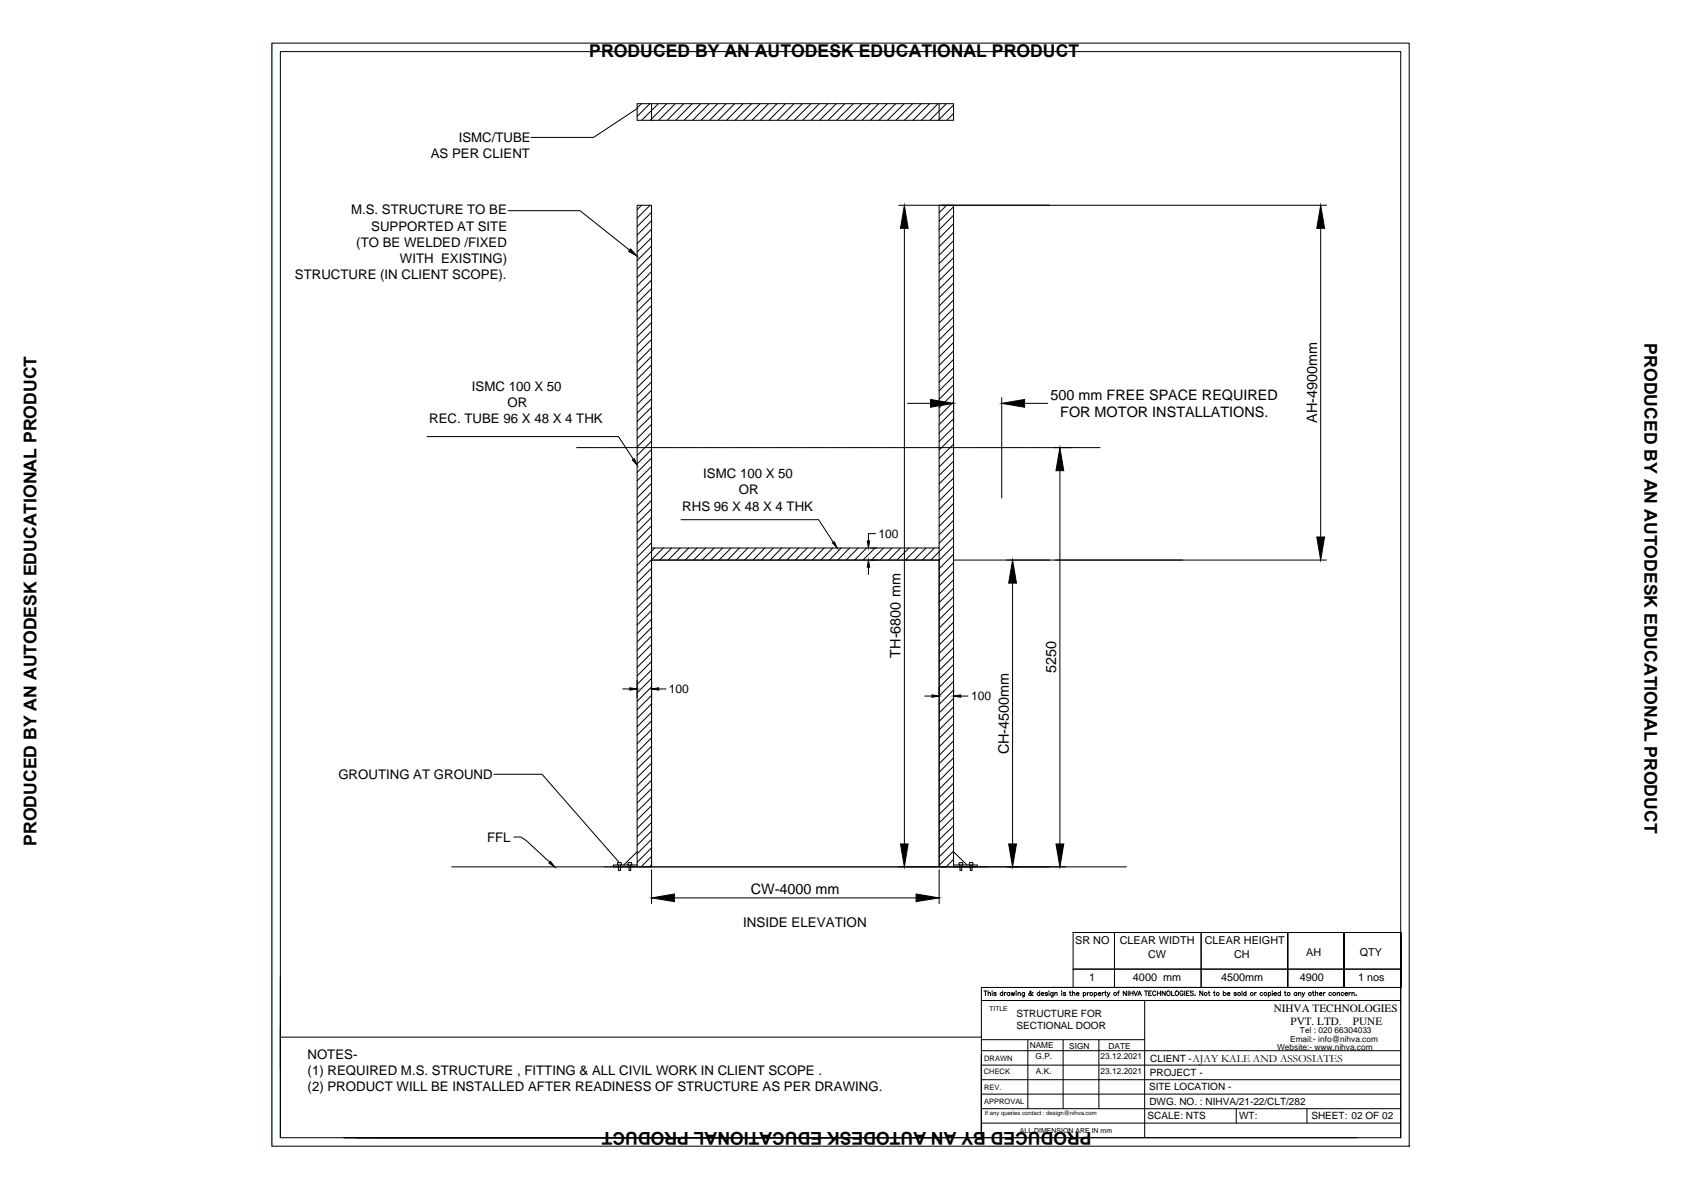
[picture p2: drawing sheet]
<svg xmlns="http://www.w3.org/2000/svg" width="420mm" height="297mm" viewBox="0 0 420 297" stroke-linecap="round" stroke-linejoin="round" font-family="sans-serif">
<!-- layer: 0 -->
<path d="M67.9 10.8v275.3" fill="none" stroke="#0f0" stroke-width=".25"/>
<!-- layer: at_Rect -->
<path d="M162.7 216.4v-76.6h71.8v76.6" fill="none" stroke="#000" stroke-width=".25"/>
<!-- layer: 0 -->
<path d="M162.7 216.4h71.8" fill="none" stroke="#a6a6a6" stroke-width=".25"/>
<g fill="none" stroke="#000" stroke-width=".25">
<path d="M67.9 10.8h283.9v275.3h-283.9zM70 12.9h279.7v271.1h-279.7zM159.1 25.9h79v4.1h-79zM159.1 27.1l-10.9 7.2h-15.6M160.1 25.9l-1 1M162.2 25.9l-3.1 3.2M162.7 25.9v4.1M164.4 25.9l-4.2 4.1M166.5 25.9l-4.2 4.1M168.6 25.9l-4.2 4.1M170.7 25.9l-4.1 4.1M172.8 25.9l-4.1 4.1"/>
<path d="M174.9 25.9l-4.1 4.1M177.1 25.9l-4.2 4.1M179.2 25.9l-4.2 4.1M181.3 25.9l-4.2 4.1M183.4 25.9l-4.1 4.1M185.5 25.9l-4.1 4.1M187.6 25.9l-4.1 4.1M189.8 25.9l-4.2 4.1M191.9 25.9l-4.2 4.1M194 25.9l-4.2 4.1M196.1 25.9l-4.1 4.1M198.2 25.9l-4.1 4.1"/>
<path d="M200.3 25.9l-4.1 4.1M202.5 25.9l-4.2 4.1M204.6 25.9l-4.2 4.1M206.7 25.9l-4.2 4.1M208.8 25.9l-4.2 4.1M210.9 25.9l-4.2 4.1M213 25.9l-4.2 4.1M215.2 25.9l-4.2 4.1M217.3 25.9l-4.2 4.1M219.4 25.9l-4.2 4.1M221.5 25.9l-4.2 4.1M223.6 25.9l-4.2 4.1"/>
<path d="M225.7 25.9l-4.2 4.1M227.9 25.9l-4.2 4.1M230 25.9l-4.2 4.1M232.1 25.9l-4.2 4.1M234.2 25.9l-4.2 4.1M234.5 25.9v4.1M236.3 25.9l-4.2 4.1M238.1 26.2l-3.9 3.8M238.1 28.3l-1.7 1.7M126.8 52.6h18l12.4 9.9M160.2 51.2l-1.1 1.1M162.3 51.2l-3.2 3.3"/>
<path d="M162.7 53l-3.6 3.6M162.7 55.1l-3.6 3.6M162.7 57.2l-3.6 3.6M162.7 59.3l-3.6 3.6M224.3 51.2h106.8M225.8 57v153.7M236.3 51.2l-1.8 1.9M238.1 51.6l-3.6 3.6M238.1 53.7l-3.6 3.6M238.1 55.9l-3.6 3.6M238.1 58l-3.6 3.6M329.7 57v77"/>
<path d="M162.7 61.4l-3.6 3.6M162.7 63.6l-3.6 3.6M162.7 65.7l-3.6 3.6M162.7 67.8l-3.6 3.6M162.7 69.9l-3.6 3.6M162.7 72l-3.6 3.6M162.7 74.1l-3.6 3.6M162.7 76.3l-3.6 3.6M162.7 78.4l-3.6 3.6M238.1 60.1l-3.6 3.6M238.1 62.2l-3.6 3.6M238.1 64.3l-3.6 3.6"/>
<path d="M238.1 66.4l-3.6 3.6M238.1 68.6l-3.6 3.6M238.1 70.7l-3.6 3.6M238.1 72.8l-3.6 3.6M238.1 74.9l-3.6 3.6M238.1 77l-3.6 3.6M238.1 79.1l-3.6 3.6M162.7 80.5l-3.6 3.6M162.7 82.6l-3.6 3.6M162.7 84.7l-3.6 3.6M162.7 86.8l-3.6 3.6M162.7 89l-3.6 3.6"/>
<path d="M162.7 91.1l-3.6 3.6M162.7 93.2l-3.6 3.5M162.7 95.3l-3.6 3.6M162.7 97.4l-3.6 3.6M162.7 99.5l-3.6 3.6M238.1 81.3l-3.6 3.6M238.1 83.4l-3.6 3.6M238.1 85.5l-3.6 3.6M238.1 87.6l-3.6 3.6M238.1 89.7l-3.6 3.6M238.1 91.8l-3.6 3.6M238.1 94l-3.6 3.6"/>
<path d="M238.1 96.1l-3.6 3.6M238.1 98.2l-3.6 3.6M238.1 99.2v6.3M250.1 99.2v25.1M106.6 109h47.8l3.7 5.7M143.9 111.7h.2M144.2 111.7h.6M144.9 111.7h.6M145.6 111.7h.6M146.3 111.7h.7M147 111.7h.7M147.8 111.7h.2"/>
<path d="M148.1 111.7h.3M148.5 111.7h.2M148.8 111.7h.3M149.2 111.7h.3M149.5 111.7h.3M149.9 111.7h.3M150.3 111.7h.3M150.6 111.7h.3M151 111.7h.3M151.4 111.7h.2M151.7 111.7h.6M152.4 111.7h.6"/>
<path d="M153.1 111.7h.7M153.9 111.7h.6M154.6 111.7h.6M155.3 111.7h.6M156 111.7h.6M156.7 111.7h.7M157.5 111.7h.6M158.2 111.7h.2M158.5 111.7h.3M158.9 111.7h.2M159.2 111.7h.3M159.6 111.7h.3"/>
<path d="M159.9 111.7h.3M160.3 111.7h.3M160.7 111.7h.3M161.1 111.7h.2M161.4 111.7h.3M161.8 111.7h.2M162.1 111.7h.6M162.7 110.1l-3.6 3.6M162.7 101.7l-3.6 3.5M162.7 103.8l-3.6 3.5M162.7 105.9l-3.6 3.5M162.7 108l-3.6 3.6"/>
<path d="M162.7 112.2l-3.6 3.6M162.7 114.3l-3.6 3.6M162.7 116.4l-3.6 3.6M162.7 118.5l-3.6 3.6M162.8 111.7h.7M163.5 111.7h.7M164.3 111.7h.6M165 111.7h.6M165.7 111.7h.6M166.4 111.7h.7M167.1 111.7h.7M167.9 111.7h.2"/>
<path d="M168.2 111.7h.3M168.6 111.7h.2M168.9 111.7h.3M169.3 111.7h.3M169.6 111.7h.3M170 111.7h.3M170.4 111.7h.3M170.7 111.7h.3M171.1 111.7h.3M171.5 111.7h.2M171.8 111.7h.6M172.5 111.7h.7"/>
<path d="M173.2 111.7h.7M174 111.7h.6M174.7 111.7h.6M175.4 111.7h.6M176.1 111.7h.7M176.8 111.7h.7M177.6 111.7h.6M178.3 111.7h.2M178.6 111.7h.3M179 111.7h.3M179.3 111.7h.3M179.7 111.7h.3"/>
<path d="M180.1 111.7h.3M180.4 111.7h.3M180.8 111.7h.3M181.2 111.7h.2M181.5 111.7h.3M181.9 111.7h.2M182.2 111.7h.7M182.9 111.7h.7M183.7 111.7h.6M184.4 111.7h.6M185.1 111.7h.6M185.8 111.7h.7"/>
<path d="M186.5 111.7h.7M187.3 111.7h.6M188 111.7h.6M188.7 111.7h.2M189 111.7h.3M189.4 111.7h.3M189.8 111.7h.2M190.1 111.7h.3M190.5 111.7h.3M190.9 111.7h.2M191.2 111.7h.3M191.6 111.7h.2"/>
<path d="M191.9 111.7h.3M192.3 111.7h.2M192.6 111.7h.7M193.4 111.7h.6M194.1 111.7h.6M194.8 111.7h.6M195.5 111.7h.6M196.2 111.7h.7M196.9 111.7h.7M197.7 111.7h.6M198.4 111.7h.2M198.7 111.7h.3"/>
<path d="M199.1 111.7h.3M199.4 111.7h.3M199.8 111.7h.3M200.2 111.7h.3M200.5 111.7h.3M200.9 111.7h.3M201.3 111.7h.2M201.6 111.7h.3M202 111.7h.2M202.3 111.7h.7M203 111.7h.7M203.8 111.7h.6"/>
<path d="M204.5 111.7h.6M205.2 111.7h.6M205.9 111.7h.7M206.6 111.7h.7M207.4 111.7h.6M208.1 111.7h.6M208.8 111.7h.3M209.1 111.7h.3M209.5 111.7h.3M209.9 111.7h.3M210.2 111.7h.3M210.6 111.7h.3"/>
<path d="M211 111.7h.2M211.3 111.7h.3M211.7 111.7h.2M212 111.7h.3M212.4 111.7h.3M212.7 111.7h.7M213.5 111.7h.6M214.2 111.7h.6M214.9 111.7h.6M215.6 111.7h.7M216.3 111.7h.7M217.1 111.7h.6"/>
<path d="M217.8 111.7h.6M218.5 111.7h.3M218.8 111.7h.3M219.2 111.7h.3M219.6 111.7h.3M219.9 111.7h.3M220.3 111.7h.3M220.7 111.7h.2M221 111.7h.3M221.4 111.7h.2M221.7 111.7h.3M222.1 111.7h.2"/>
<path d="M222.4 111.7h.7M223.2 111.7h.6M223.9 111.7h.6M224.6 111.7h.6M225.3 111.7h.6M226 111.7h.7M226.6 100.7h5.7M226.8 111.7h.6M227.5 111.7h.6M228.2 111.7h.6M228.9 111.7h.3M229.2 111.7h.3"/>
<path d="M229.6 111.7h.3M230 111.7h.3M230.3 111.7h.3M230.7 111.7h.3M231.1 111.7h.2M231.4 111.7h.3M231.8 111.7h.2M232.1 111.7h.3M232.5 111.7h.3M232.8 111.7h.7M233.6 111.7h.6M234.3 111.7h.6"/>
<path d="M235 111.7h.6M235.7 111.7h.7M236.4 111.7h.7M237.2 111.7l-2.7 2.7M237.2 111.7h.6M237.9 111.7h.6M238.1 100.3l-3.6 3.6M238.1 102.4l-3.6 3.6M238.1 104.5l-3.6 3.6M238.1 106.7l-3.6 3.5M238.1 108.8l-3.6 3.5M238.1 110.9l-.9 .8"/>
<path d="M238.1 113l-3.6 3.6M238.1 115.1l-3.6 3.6M238.1 117.2l-3.6 3.6M238.1 119.3l-3.6 3.6M238.6 111.7h.3M238.9 111.7h.3M239.3 111.7h.3M239.7 111.7h.3M240 111.7h.3M240.4 111.7h.3M240.8 111.7h.2M241.1 111.7h.3"/>
<path d="M241.5 111.7h.2M241.8 111.7h.3M242.2 111.7h.3M242.5 111.7h.3M242.9 111.7h.3M243.3 111.7h.6M244 111.7h.6M244.7 111.7h.6M245.4 111.7h.7M246.1 111.7h.7M246.9 111.7h.6M247.6 111.7h.6"/>
<path d="M248.3 111.7h.6M249 111.7h.3M249.4 111.7h.3M249.7 111.7h.3M250.1 111.7h.3M250.5 111.7h.2M250.8 111.7h.3M251.2 111.7h.2M251.5 111.7h.3M251.9 111.7h.3M252.2 111.7h.3M252.6 111.7h.3"/>
<path d="M253 111.7h.6M253.7 111.7h.6M254.4 111.7h.6M255.1 111.7h.6M255.8 100.7h5.7M255.8 111.7h.7M256.6 111.7h.6M257.3 111.7h.6M258 111.7h.6M258.7 111.7h.6M259.4 111.7h.3M259.8 111.7h.3"/>
<path d="M260.2 111.7h.2M260.5 111.7h.3M260.9 111.7h.2M261.2 111.7h.3M261.6 111.7h.2M261.9 111.7h.3M262.3 111.7h.3M262.7 111.7h.2M263 111.7h4.6M264.6 117.5v93.2M267.7 111.7h.6M268.4 111.7h.6"/>
<path d="M269.1 111.7h.3M269.5 111.7h.3M269.8 111.7h.3M270.2 111.7h.3M270.6 111.7h.2M270.9 111.7h.3M271.3 111.7h.2M271.6 111.7h.3M272 111.7h.3M272.3 111.7h.3M272.7 111.7h.3M273.1 111.7h.6"/>
<path d="M273.8 111.7h.6M274.5 111.7h.1M162.7 136.8v79.6M162.7 120.7l-3.6 3.6M162.7 122.8l-3.6 3.6M162.7 124.9l-3.6 3.6M162.7 127l-3.6 3.6M162.7 129.1l-3.6 3.6M162.7 131.2l-3.6 3.6M162.7 133.4l-3.6 3.6M162.7 135.5l-3.6 3.6M163.5 136.8l-4.4 4.4"/>
<path d="M165.6 136.8l-6.5 6.5M167.7 136.8l-3 3M169.8 136.8l-3 3M170 129.7h34.4l3.6 5.7M171.9 136.8l-3 3M174 136.8l-3 3M176.2 136.8l-3 3M178.3 136.8l-3 3M180.4 136.8l-3 3M182.5 136.8l-3 3M184.6 136.8l-3 3M186.7 136.8l-3 3"/>
<path d="M188.8 136.8l-2.9 3M190.9 136.8l-2.9 3M193.1 136.8l-3 3M195.2 136.8l-3 3M197.3 136.8l-3 3M199.4 136.8l-3 3M201.5 136.8l-2.9 3M203.6 136.8l-2.9 3M205.8 136.8l-3 3M207.9 136.8l-3 3M210 136.8l-3 3M212.1 136.8l-3 3"/>
<path d="M214.2 136.8l-2.9 3M216.3 136.8l-2.9 3M217.3 139.8h1.7M217.3 136.8h1.7M218.5 136.8l-3.1 3M218.6 133.2h-1.8v1.8M220.6 136.8l-3 3M222.7 136.8l-3 3M224.8 136.8l-3 3M226.9 136.8l-3 3M229 136.8l-3 3M231.2 136.8l-3.1 3"/>
<path d="M233.3 136.8l-3 3M234.5 136.8v79.6M238.1 134.1l-5.7 5.7M238.1 121.4l-3.6 3.6M238.1 123.5l-3.6 3.6M238.1 125.7l-3.6 3.6M238.1 127.8l-3.6 3.6M238.1 129.9l-3.6 3.6M238.1 132l-3.6 3.6M238.1 136.2l-3.6 3.6M238.1 138.4l-3.6 3.6M238.1 139.8h93"/>
<path d="M162.7 141.8l-3.6 3.6M162.7 143.9l-3.6 3.6M162.7 146.1l-3.6 3.6M162.7 148.2l-3.6 3.6M162.7 150.3l-3.6 3.6M162.7 152.4l-3.6 3.6M162.7 154.5l-3.6 3.6M162.7 156.6l-3.6 3.6M162.7 158.8l-3.6 3.6M216.8 141.6v1.8M238.1 140.5l-3.6 3.6M238.1 142.6l-3.6 3.6"/>
<path d="M238.1 144.7l-3.6 3.6M238.1 146.8l-3.6 3.6M238.1 148.9l-3.6 3.6M238.1 151.1l-3.6 3.6M238.1 153.2l-3.6 3.6M238.1 155.3l-3.6 3.6M238.1 157.4l-3.6 3.6M238.1 159.5l-3.6 3.6M252.8 145.6v65.1M155.5 172h1.7M159.1 169.8v4.3M162.7 160.9l-3.6 3.6"/>
<path d="M162.7 163l-3.6 3.6M162.7 165.1l-3.6 3.6M162.7 167.2l-3.6 3.6M162.7 169.3l-3.6 3.6M162.7 171.5l-3.6 3.6M162.7 173.6l-3.6 3.6M162.7 175.7l-3.6 3.6M162.7 177.8l-3.6 3.6M162.7 179.9l-3.6 3.6M164.4 172h1.9M230.9 173.8h1.8M238.1 161.6l-3.6 3.6"/>
<path d="M238.1 163.8l-3.6 3.6M238.1 165.9l-3.6 3.6M238.1 168l-3.6 3.6M238.1 170.1l-3.6 3.6M238.1 172.2l-3.6 3.6M238.1 174.3l-3.6 3.6M238.1 176.5l-3.6 3.6M238.1 178.6l-3.6 3.6M238.1 171.6v1.5M239.8 173.8h1.9M123.3 193.3h12l19.3 22M162.7 182l-3.6 3.6"/>
<path d="M162.7 184.2l-3.6 3.6M162.7 186.3l-3.6 3.6M162.7 188.4l-3.6 3.6M162.7 190.5l-3.6 3.6M162.7 192.6l-3.6 3.6M162.7 194.7l-3.6 3.6M162.7 196.9l-3.6 3.5M162.7 199l-3.6 3.5M238.1 180.7l-3.6 3.6M238.1 182.8l-3.6 3.6M238.1 184.9l-3.6 3.6M238.1 187l-3.6 3.6"/>
<path d="M238.1 189.2l-3.6 3.6M238.1 191.3l-3.6 3.6M238.1 193.4l-3.6 3.6M238.1 195.5l-3.6 3.6M238.1 197.6l-3.6 3.6M238.1 199.7l-3.6 3.6M112.7 216.4h168.5M128.3 208.9h1.7l1.4 .9 5.9 5.4M154.1 215.4l.2-.1 .8 .1v.5h-.2v1.4h-.5v-1.4h-.3zM156.8 215.4l.1-.1 .8 .1v.5h-.2v1.4h-.5v-1.4h-.2zM159.1 215.9v-164.7h3.6v85.6h71.8v-85.6h3.6v165.2M159.1 215.9h-6v.5h4.8"/>
<path d="M159.1 215.9v.5M159.1 212.6l-3.4 3.3M162.7 217.1v8.5M162.7 201.1l-3.6 3.6M162.7 203.2l-3.6 3.6M162.7 205.3l-3.6 3.6M162.7 207.4l-3.6 3.6M162.7 209.5l-3.6 3.6M162.7 211.6l-3.6 3.6M162.7 213.8l-2.7 2.6M162.7 215.9l-.5 .5M234.5 217.1v8.5"/>
<path d="M238.1 215.9h5.9v.5h-5.9zM238.1 201.9l-3.6 3.5M238.1 204l-3.6 3.5M238.1 206.1l-3.6 3.5M238.1 208.2l-3.6 3.6M238.1 210.3l-3.6 3.6M238.1 212.4l-3.6 3.6M238.1 214.5l-1.9 1.9M238.1 212.6l3.3 3.3M239.4 215.4l.1-.1 .8 .1v.5h-.2v1.4h-.4v-1.4h-.3zM242 215.4l.1-.1 .8 .1v.5h-.2v1.4h-.5v-1.4h-.2zM168.4 224.1h60.3"/>
<path d="M278.2 232.8v13.7M299.9 232.8v13.7M335.6 232.8v13.7zM349.7 232.8v13.7zM70 243.9v40.1M70 258.9h175M245 259.5h40.8M245.6 247.4h.8M246 247.4v1.1M246.7 248l.2-.3 .3 .1 .1 .7M246.7 247.4v1.1M247.7 247.4h.1"/>
<path d="M247.7 247.8v.7M248.7 247.9l-.6-.1v.2l.6 .3-.2 .2-.4-.2M250.3 247.9a.36 .36 0 0 0-.5 0 .36 .36 0 0 0 0 .5 .36 .36 0 0 0 .5-.1M250.3 247.4v1.1M250.8 247.7v.8M251.2 247.7l-.4 .3M252.1 247.9a.36 .36 0 0 0-.6 0 .36 .36 0 0 0 0 .5 .36 .36 0 0 0 .6-.1M252.1 247.7v.8M252.4 247.7l.3 .8 .2-.8 .2 .8 .2-.8M253.6 247.4h.1M253.7 247.8v.7M254.1 248l.3-.3 .3 .1v.7"/>
<path d="M254.1 247.7v.8M255.7 247.7v1.1h-.4M255.7 247.9a.36 .36 0 0 0-.5 0 .36 .36 0 0 0 0 .5 .36 .36 0 0 0 .5-.1M256.6 259.5v17.2M257.9 247.8l-.1-.1a.59 .59 0 0 1-.3 .7 .59 .59 0 0 1-.7-.1l.1-.3 .5-.3-.2-.3-.1 .1 .1 .5 .5 .5 .2-.1M259.6 247.9a.36 .36 0 0 0-.6 0 .36 .36 0 0 0 0 .5 .36 .36 0 0 0 .6-.1M259.6 247.4v1.1M259.9 248h.7a.35 .35 0 0 0-.6-.1 .35 .35 0 0 0 0 .5 .35 .35 0 0 0 .6-.1M261.5 247.9l-.5-.1v.2l.5 .3-.2 .2-.4-.2M261.8 247.4h.1M261.9 247.8v.7M262.5 246.5h73.1"/>
<path d="M262.9 247.7v1.1h-.5M262.9 247.9a.36 .36 0 0 0-.5 0 .36 .36 0 0 0 0 .5 .36 .36 0 0 0 .5-.1M263.3 248l.6-.2v.7M263.3 247.7v.8M265 247.4h.1zM265.1 247.8v.7M265.4 259.5v17.2M266 247.9l-.5-.1v.2l.5 .3-.2 .2-.4-.2M267 247.7h.3M267.1 247.4v.9l.3 .2M267.7 248l.6-.2v.7M267.7 247.4v1.1"/>
<path d="M267.9 246.5v-13.7h81.8v13.7M267.9 241.9h81.8M268.7 248h.7a.39 .39 0 0 0-.6-.1 .39 .39 0 0 0 0 .6 .39 .39 0 0 0 .6-.2M270.4 247.9a.36 .36 0 0 1 .6 0 .36 .36 0 0 1 0 .5 .36 .36 0 0 1-.6-.1M270.4 247.7v1.2M271.5 247.7v.8M271.9 247.7l-.4 .3M273.2 247.9a.36 .36 0 0 1 .5 0 .36 .36 0 0 1 0 .5 .36 .36 0 0 1-.5-.1M273.2 247.7v1.2M274.2 248h.6a.35 .35 0 0 0-.5-.1 .35 .35 0 0 0 0 .5 .35 .35 0 0 0 .5-.1M274.3 259.5v17.2M275.2 247.7v.8"/>
<path d="M275.6 247.7l-.4 .3M275.8 247.7h.4M275.9 247.4v.9l.3 .2M276.5 247.7l.2 .8 .4-.8M276.7 248.5l-.3 .4M279 247.7h.4M279.5 247.4l-.3 .2v.9M281.2 247.4v1.1l-.8-1.1v1.1M281.7 247.4v1.1M282.1 247.4v1.1M282.1 247.9h.7M282.8 247.4v1.1"/>
<path d="M283.1 247.4l.4 1.1 .5-1.1M284.1 248.5l.4-1.1 .5 1.1M284.2 248.1h.6M285.7 247.4h.8M285.8 249.7h-40.8v34.3M286.1 247.4v1.1M286.8 247.9h.4M287.5 247.4h-.7v1.1h.7M288.6 247.6a.46 .46 0 0 0-.7-.2 .46 .46 0 0 0-.1 .6 .41 .41 0 0 0 .3 .5 .41 .41 0 0 0 .5-.3M288.9 247.9h.8M288.9 247.4v1.1M289.7 247.4v1.1"/>
<path d="M290.9 247.4v1.1l-.8-1.1v1.1M291.4 247.5a.5 .5 0 0 1 .7 .4 .5 .5 0 0 1-.7 .4zM292.5 247.4v1.1h.6M293.5 247.5a.5 .5 0 0 1 .8 .4 .5 .5 0 0 1-.8 .4zM295.4 247.6a.46 .46 0 0 0-.7-.2 .46 .46 0 0 0-.1 .6 .41 .41 0 0 0 .4 .5 .41 .41 0 0 0 .4-.5h-.3M295.8 247.4v1.1M296.2 247.9h.4M296.9 247.4h-.7v1.1h.7M297.9 247.5l-.2-.1-.5 .1v.2l.7 .5-.2 .3-.5-.2M298.3 248.4h.1M300.3 247.4v1.1l-.8-1.1v1.1M301.6 247.7h.4"/>
<path d="M301.8 247.4v.9l.3 .2M303 247.7h.3M303.1 247.4v.9l.3 .2M305.4 247.9a.38 .38 0 0 1 .6-.1 .38 .38 0 0 1 0 .6 .38 .38 0 0 1-.6-.1M305.4 247.4v1.1M306.4 248h.7a.36 .36 0 0 0-.6-.2 .36 .36 0 0 0 0 .6l.3 .1 .3-.2M308.7 247.9l-.6-.1v.2l.6 .3-.2 .2-.4-.2M310.1 247.4v1.1M311.1 247.9a.36 .36 0 0 0-.5 0 .36 .36 0 0 0 0 .5 .36 .36 0 0 0 .5-.1M311.1 247.4v1.1M313.2 247.7v.8M313.7 247.7l-.5 .3"/>
<path d="M315.2 247.9a.38 .38 0 0 0-.5-.1 .38 .38 0 0 0 0 .6 .38 .38 0 0 0 .5-.1M316.6 247.9a.36 .36 0 0 1 .6 0 .36 .36 0 0 1 0 .5 .36 .36 0 0 1-.6-.1M316.6 247.7v1.2M317.6 247.4h.1M317.6 247.8v.7M318 248h.7a.35 .35 0 0 0-.6-.1 .35 .35 0 0 0 0 .5 .35 .35 0 0 0 .6-.1M319.7 247.9a.38 .38 0 0 0-.6-.1 .38 .38 0 0 0 0 .6 .38 .38 0 0 0 .6-.1M319.7 247.4v1.1M320.6 247.7h.4M320.8 247.4v.9l.3 .2M321.5 246.5v-13.7v13.7M323.7 247.9a.38 .38 0 0 0-.5-.1 .38 .38 0 0 0 0 .6 .38 .38 0 0 0 .5-.1"/>
<path d="M323.7 247.7v.8M324.2 248l.2-.3 .3 .1 .1 .7M324.2 247.7v.8M325.1 247.7l.3 .8 .3-.8M325.4 248.5l-.4 .4M327.7 247.7h.3M327.8 247.4v.9l.3 .2M328.4 248l.5-.2 .1 .7M328.4 247.4v1.1M329.4 248h.6a.36 .36 0 0 0-.5-.2 .36 .36 0 0 0 0 .6l.3 .1 .2-.2M330.4 247.7v.8M330.8 247.7l-.4 .3"/>
<path d="M332.4 247.9a.38 .38 0 0 0-.5-.1 .38 .38 0 0 0 0 .6 .38 .38 0 0 0 .5-.1M333.8 248l.3-.3 .3 .1v.7M333.8 247.7v.8M335.4 247.9a.36 .36 0 0 0-.5 0 .36 .36 0 0 0 0 .5 .36 .36 0 0 0 .5-.1M335.8 248h.6a.35 .35 0 0 0-.5-.1 .35 .35 0 0 0 0 .5 .35 .35 0 0 0 .5-.1M336.8 247.7v.8M337.2 247.7l-.4 .3M337.5 248l.2-.3 .3 .1 .1 .7M337.5 247.7v.8M338.6 248.4v.1zM245 273.1h104.7M245 269.5h104.7"/>
<path d="M245 265.9h104.7M245 262.3h104.7M245 276.7h104.7M308.6 276.7v3.6M326.3 276.7v3.6M94.9 284h243.8M206.9 284h-121h121M234.1 284h-145.3h145.3M245 280.3h104.7M285.8 284v-34.3h63.9h-104.7v-3.2h104.7v37.5"/>
<circle cx="272.5" cy="248.1" r=".37"/>
<circle cx="278.4" cy="248.1" r=".37"/>
<circle cx="301" cy="248.1" r=".37"/>
<circle cx="304" cy="248.1" r=".37"/>
<circle cx="309.3" cy="248.1" r=".37"/>
<circle cx="312.5" cy="248.1" r=".37"/>
<circle cx="315.9" cy="248.1" r=".37"/>
<circle cx="321.7" cy="248.1" r=".37"/>
<circle cx="327" cy="248.1" r=".37"/>
<circle cx="333.1" cy="248.1" r=".38"/>
</g>
<g fill="#000" stroke="#000" stroke-width=".25">
<path d="M225.8 51.2l.9 5.8h-1.9zM329.7 51.2l1 5.8h-2zM157.4 62.1l1.7 1.8-2.2-1.1zM232.3 99.7l5.8 1-5.8 1zM250.1 100.7l5.7-1v2zM157.9 114.8l.4-.3 .8 1.6zM264.6 111.7l1 5.8h-2zM207.8 135.5l.5-.3 .7 1.6zM216.5 135h.6l-.3 1.8zM328.7 134h2l-1 5.8zM216.8 139.8l.3 1.8h-.6zM252.8 139.8l1 5.8h-2z"/>
<path d="M157.2 171.7l1.9 .3-1.9 .3zM162.7 172l1.7-.3v.6zM232.7 173.5l1.8 .3-1.8 .2zM238.1 173.8l1.7-.3v.5zM137.4 215l1.1 1.4-1.5-1zM224.8 210.7h1.9l-.9 5.7zM251.8 210.7h2l-1 5.7zM263.6 210.7h2l-1 5.7zM162.7 224.1l5.7-.9v1.9zM228.7 223.2l5.8 .9-5.8 1z"/>
</g>
<!-- layer: at_Entity -->
<path d="M150.8 216.4h95.7" fill="none" stroke="#595959" stroke-width=".25"/>
<g font-size="4.4">
<text x="147.1" y="14.2">PRODUCED BY AN AUTODESK EDUCATIONAL PRODUCT</text>
<text x="410.5" y="85.7" transform="rotate(90 410.5 85.7)">PRODUCED BY AN AUTODESK EDUCATIONAL PRODUCT</text>
<text x="9.1" y="211.1" transform="rotate(-90 9.1 211.1)">PRODUCED BY AN AUTODESK EDUCATIONAL PRODUCT</text>
<text x="272.5" y="282.6" transform="rotate(-180 272.5 282.6)">PRODUCED BY AN AUTODESK EDUCATIONAL PRODUCT</text>
</g>
<g font-size="3.6">
<text x="262.3" y="99.9">500 mm FREE SPACE REQUIRED</text>
<text x="264.7" y="104">FOR MOTOR INSTALLATIONS.</text>
<text x="328.8" y="105.6" transform="rotate(-90 328.8 105.6)">AH-4900mm</text>
<text x="224.8" y="164.1" transform="rotate(-90 224.8 164.1)">TH-6800 mm</text>
<text x="263.7" y="168.1" transform="rotate(-90 263.7 168.1)">5250</text>
<text x="251.9" y="188.3" transform="rotate(-90 251.9 188.3)">CH-4500mm</text>
<text x="187.4" y="223.2">CW-4000 mm</text>
</g>
<g font-size="3.3">
<text x="114.5" y="35.5">ISMC/TUBE</text>
<text x="107.5" y="39.6">AS PER CLIENT</text>
<text x="87.6" y="53.5">M.S. STRUCTURE TO BE</text>
<text x="92.7" y="57.5">SUPPORTED AT SITE</text>
<text x="89" y="61.6">(TO BE WELDED /FIXED</text>
<text x="99.8" y="65.6">WITH EXISTING)</text>
<text x="73.6" y="69.6">STRUCTURE (IN CLIENT SCOPE).</text>
<text x="117.8" y="97.5">ISMC 100 X 50</text>
<text x="126.7" y="101.6">OR</text>
<text x="107.2" y="105.6">REC. TUBE 96 X 48 X 4 THK</text>
<text x="175.6" y="119.4">ISMC 100 X 50</text>
<text x="184.4" y="123.4">OR</text>
<text x="170.3" y="127.4">RHS 96 X 48 X 4 THK</text>
<text x="84.5" y="194.5">GROUTING AT GROUND</text>
<text x="121.6" y="210.2">FFL</text>
<text x="185.5" y="231.3">INSIDE ELEVATION</text>
<text x="76.8" y="264.2">NOTES-</text>
<text x="76.8" y="268.2">(1) REQUIRED M.S. STRUCTURE , FITTING &amp; ALL CIVIL WORK IN CLIENT SCOPE .</text>
<text x="76.8" y="272.3">(2) PRODUCT WILL BE INSTALLED AFTER READINESS OF STRUCTURE AS PER DRAWING.</text>
</g>
<g font-size="3">
<text x="219.3" y="134.3">100</text>
<text x="167" y="173">100</text>
<text x="242.4" y="174.8">100</text>
</g>
<g font-size="2.8">
<text x="318" y="252.7">NIHVA TECHNOLOGIES</text>
<text x="322.2" y="255.8">PVT. LTD.</text>
<text x="337.8" y="255.8">PUNE</text>
</g>
<g font-size="2.7">
<text x="268.4" y="235.7">SR NO</text>
<text x="279.5" y="235.7">CLEAR WIDTH</text>
<text x="286.6" y="239.2">CW</text>
<text x="300.8" y="235.7">CLEAR HEIGHT</text>
<text x="308.1" y="239.2">CH</text>
<text x="326.1" y="238.6">AH</text>
<text x="339.4" y="238.6">QTY</text>
<text x="271.9" y="244.9">1</text>
<text x="282.8" y="244.9">4000 mm</text>
<text x="304.9" y="244.9">4500mm</text>
<text x="324.5" y="244.9">4900</text>
<text x="339.1" y="244.9">1 nos</text>
</g>
<g font-size="2.5">
<text x="253.8" y="253.8">STRUCTURE FOR</text>
<text x="253.8" y="256.9">SECTIONAL DOOR</text>
<text x="287.1" y="268.6">PROJECT -</text>
<text x="287.2" y="265">CLIENT -AJAY KALE AND ASSOSIATES</text>
<text x="286.9" y="272.2">SITE LOCATION -</text>
<text x="286.9" y="275.8">DWG. NO. : NIHVA/21-22/CLT/282</text>
<text x="286.5" y="279.4">SCALE: NTS</text>
<text x="309.3" y="279.4">WT:</text>
<text x="327.4" y="279.4">SHEET: 02 OF 02</text>
</g>
<g font-size="2.1">
<text x="324.5" y="258">Tel : 020 66304033</text>
<text x="257.1" y="261.7">NAME</text>
<text x="266.9" y="261.7">SIGN</text>
<text x="276.7" y="261.7">DATE</text>
<text x="318.8" y="262.1">Website:- www.nihva.com</text>
<text x="322.1" y="260">Email:- info@nihva.com</text>
<text x="258.5" y="264.4">G.P.</text>
<text x="258.6" y="268">A.K.</text>
<text x="274.8" y="264.4">23.12.2021</text>
<text x="274.8" y="268.1">23.12.2021</text>
</g>
<g font-size="1.9">
<text x="245.6" y="268">CHECK</text>
<text x="245.7" y="264.9">DRAWN</text>
<text x="245.7" y="272.1">REV.</text>
<text x="245.7" y="275.7">APPROVAL</text>
</g>
<g font-size="1.7">
<text x="247" y="252.3">TITLE</text>
<text x="254.6" y="282.7">ALL DIMENSION ARE IN mm</text>
</g>
<text font-size="1.5" x="245.9" y="278.4">If any queries contact : design@nihva.com</text>
</svg>
